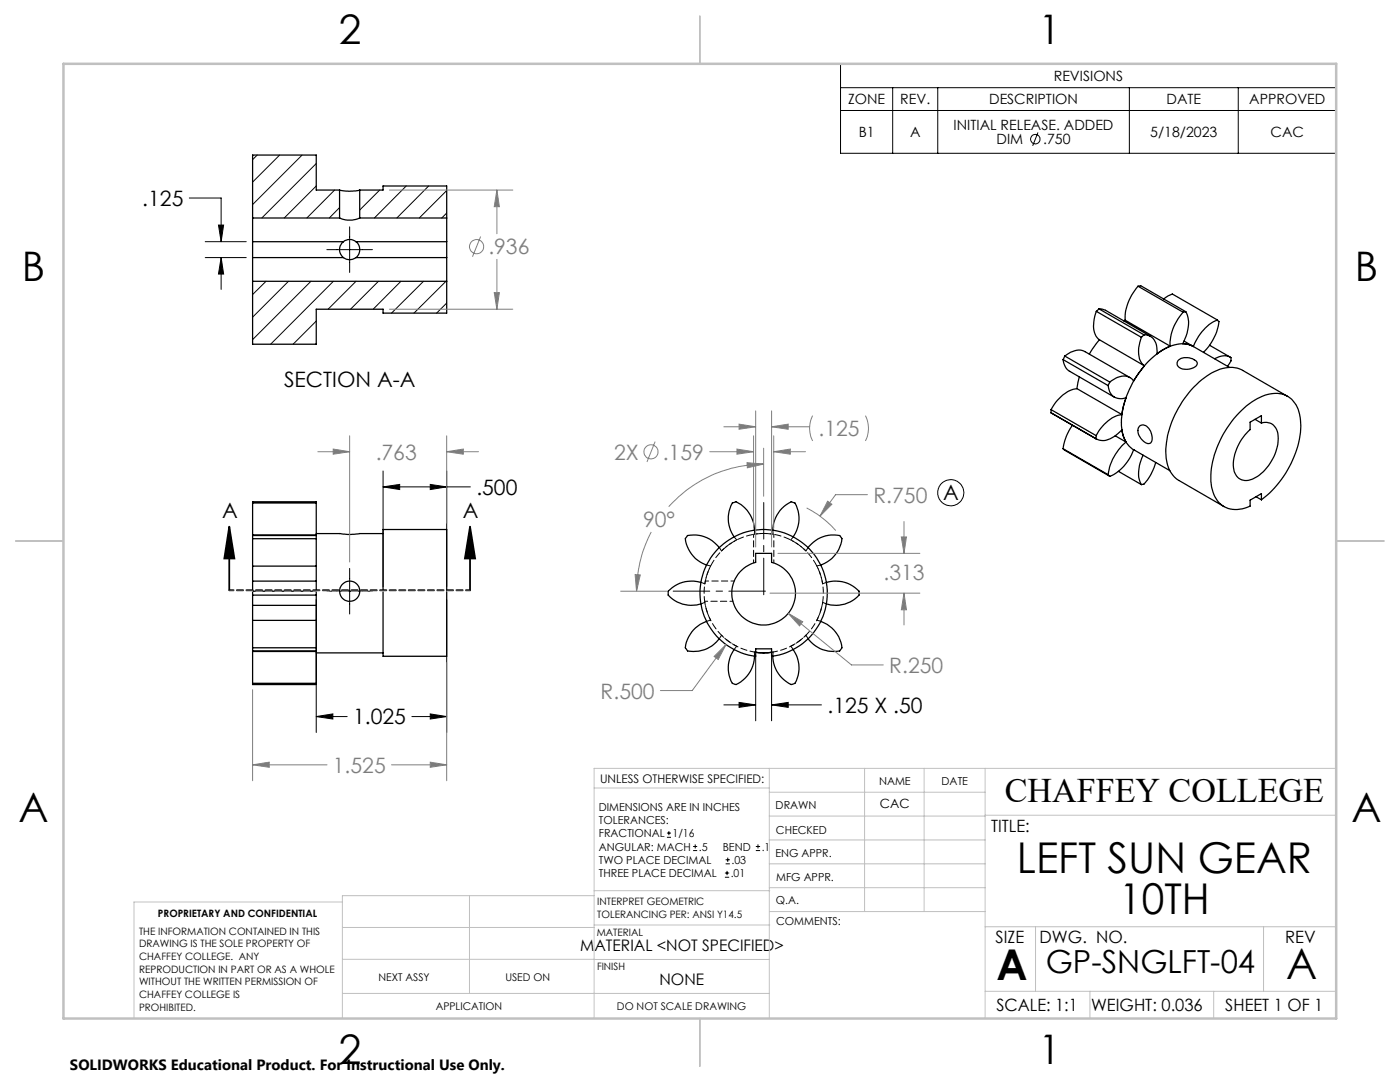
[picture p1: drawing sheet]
<svg xmlns="http://www.w3.org/2000/svg" width="279mm" height="216mm" viewBox="0 0 279 216" stroke-linecap="round" stroke-linejoin="round" font-family="sans-serif">
<g fill="none" stroke="#000" stroke-width=".25">
<path d="M67.8 37.9a8.3 8.3 0 0 0 4 0M67.8 37.9v5.6M67.8 37.9h-4.7v-7h-12.7v12.6M71.8 37.9v5.6M71.8 37.9h4.6v-.8h12.7v6.4M50.4 43.5v4.7M50.4 51.4v4.7M50.4 48.2h18.1M50.4 43.5h17.4M50.4 48.2v3.2M50.4 56.1v12.6h12.7v-7h13.3v.8h12.7v-6.4M50.4 56.1h38.7"/>
<path d="M50.4 51.4h18.1M67.8 43.5a5 5 0 0 0 4 0M68.5 48.2a2.06 2.06 0 0 1 2.5 0M68.5 51.4a2.06 2.06 0 0 0 2.5 0M68.5 48.2a2 2 0 0 0 0 3.2M71 48.2a2.06 2.06 0 0 1 0 3.2M71 48.2h18.1M71 51.4h18.1M71.8 43.5h17.3M89.1 43.5v4.7M89.1 51.4v4.7M89.1 48.2v3.2"/>
<path d="M227.1 57.1a9.8 9.8 0 0 0-2.6 6.8M227.1 57.1l.5-.1 9 5.2M227.1 57.1l9 5.2M232.2 59.7l1.8-1 9 5.2M212.2 71.8a2.94 2.94 0 0 0 1.3 2.3l8.9 5.2M212.2 71.8l9 5.1M212.5 71l-.3 .8M212.5 71a3.8 3.8 0 0 1 4-.8l9 5.2M212.5 71l9 5.2M214.9 77.5a7.4 7.4 0 0 0-5.1 4.2M214.9 77.5l9 5.2M215.4 75.2l-.5 2.3"/>
<path d="M218.8 62.1a5.3 5.3 0 0 0 .3 5.5l.3 .2M218.8 62.1l9 5.2M219.3 61.6l-.5 .5M219.3 61.6l1.3 .3 9 5.2M219.3 61.6l9 5.2M219.4 67.8l-2 2.8M219.4 67.8l9 5.2M221.2 76.9a2.53 2.53 0 0 0 3.5 2.5l-.5 1.7-.3 1.6M221.5 76.2l-.3 .7M224.5 63.9l9 5.2M224.5 63.9l-.2 .1M227.8 67.3a5.7 5.7 0 0 0 .1 5.2l.5 .5"/>
<path d="M228.3 66.8l-.5 .5M228.3 66.8a2.56 2.56 0 0 1 2.6 2.9v.9l1-.7 1.6-.8M228.4 73l-2.2 3a2.71 2.71 0 0 0-3.9-.3l-.8 .5M235.1 72a2.69 2.69 0 0 1 3.8 .4 1.77 1.77 0 0 1-1.9 1.3 1.58 1.58 0 0 1-2.1-1.3zM236.1 62.3a9.4 9.4 0 0 0-2.6 6.8M236.3 68.1l1.9 1M236.6 62.2l-.5 .1M236.6 62.2a6.8 6.8 0 0 1-.6 6.4 4 4 0 0 1 2.2 .5M238.2 69.1a6.1 6.1 0 0 0-6.2 .8 18.5 18.5 0 0 0-8.2 15 5.7 5.7 0 0 0 2.5 4.8M238.2 69.1l7.2 4.2M241.4 68.9l4.2 2.4M242.4 71.6a2.98 2.98 0 0 1 3.3-.2v.6l-.7 1.1"/>
<path d="M243 63.9a9.3 9.3 0 0 0-4.8 5.2M243 63.9l.2 .2a9.4 9.4 0 0 1-3 6.2M257 79.1l-9-5.2a6.5 6.5 0 0 0-6.6 .8 19.9 19.9 0 0 0-8.7 15.5 6.2 6.2 0 0 0 2.6 5.7l9 5.2M209.8 81.7v.7M209.8 82.4l9.1 5.2M209.8 81.7l9 5.2M209.8 82.4h.1M212.2 89.5l9.3 5.5M212.2 89.5l9 5.2M214 84.8a10.2 10.2 0 0 0-1.8 4.7M218.8 86.9v.2a.58 .58 0 0 0 .5 .7 4.9 4.9 0 0 0 4.6-2l.3 1.3 .5 1.1M221.2 94.7l.3 .3"/>
<path d="M222.6 87l2.1 1.2M223.2 94.1l4.6 2.6M223.9 82.7a7.4 7.4 0 0 0-5.1 4.2M224.7 88.2a10.4 10.4 0 0 0-3.5 6.5M226.2 89.7a8.8 8.8 0 0 1-4.7 5.3M226.2 89.7h.1M226.2 89.7l.2 .2M226.3 89.7l7.2 4.2M227.5 85a1.53 1.53 0 0 1 2.1 1 1.84 1.84 0 0 1-.2 2.5 2.6 2.6 0 0 1-2.3-2.6l.1-.5zM228.1 90.8a6.5 6.5 0 0 0-.3 5.9M230.6 92.3a9 9 0 0 1-2.4 4.3l-.4 .1M247.2 82.4a10.8 10.8 0 0 1 7.8-3.9 4.9 4.9 0 0 1 4.5 4.8 18.3 18.3 0 0 1-4.7 13.5l-1.5 1.6-1.6 1.3v-1.2l-2.2 1.3v1.2a5.1 5.1 0 0 1-6.5-1.1 9.9 9.9 0 0 1-.8-8.5 20.6 20.6 0 0 1 5-9z"/>
<path d="M249.5 84.2l2.2-1.3v1.5a2.46 2.46 0 0 1 3.4 2.5 9.5 9.5 0 0 1-5.2 8.7 2.56 2.56 0 0 1-3.7-2.3 9.7 9.7 0 0 1 3.3-7.6zM250.5 83.7l1.2 .7M250.7 99.1l1 .6M50.4 118v.7M50.4 116v2M50.4 118.7v2.1M50.4 106.9v.6M50.4 107.5v5.5M50.4 106.8v.1M50.4 113v3M50.4 100.4v6.4M50.4 100.4v-.3h12.7v.3"/>
<path d="M50.4 116h12.7M50.4 106.8h12.7M50.4 118.7h12.7M50.4 118h12.7M50.4 106.9h12.7M50.4 107.5h12.7M50.4 113h12.7M50.4 100.4h12.7M63.1 118v.7M63.1 116v2M63.1 118.7v2.1M63.1 106.9v.6"/>
<path d="M63.1 107.5v5.5M63.1 106.8v.1M63.1 106.5h4.7a11.5 11.5 0 0 0 4 0h4.6M63.1 113v3M63.1 100.4v6.4M76.4 105.7h12.7v25.3h-12.7zM139.9 116.2a6.1 6.1 0 0 0-6.6 1.9v.6a6.1 6.1 0 0 0 6.6 1.8M143.2 109.6a12.7 12.7 0 0 1 20.5 3 12.7 12.7 0 0 1-9.7 18.4v-1.5h-3.2v1.5a12.7 12.7 0 0 1-10.4-8.4 12.7 12.7 0 0 1 2.8-13zM143.5 109.3a6.2 6.2 0 0 0-6.3-2.4l-.3 .4a4.7 4.7 0 0 0 1.5 3.7l1.3 1.1 1.3 .6M150.6 105.8a6.2 6.2 0 0 0-3.8-5.6l-.6 .1a6.1 6.1 0 0 0 .3 6.8M150.8 110.4h3.2v1.8a6.3 6.3 0 0 1 3.6 9.8 6.3 6.3 0 0 1-10.4 0 6.3 6.3 0 0 1 3.6-9.8zM154.2 105.8a6.2 6.2 0 0 1 3.8-5.6l.6 .1a6.1 6.1 0 0 1-.3 6.8"/>
<path d="M161.3 109.3a6.2 6.2 0 0 1 6.3-2.4l.3 .4a4.7 4.7 0 0 1-1.5 3.7l-1.3 1.1-1.3 .6M164.9 116.2a6.1 6.1 0 0 1 6.5 1.9v.6a6.1 6.1 0 0 1-6.5 1.8M50.4 123.8v5.5M50.4 129.3v.6M50.4 129.9v.1M50.4 120.8v3M50.4 130v6.3M50.4 136.3v.3h12.7v-.3M50.4 120.8h12.7M50.4 130h12.7M50.4 123.8h12.7M50.4 129.3h12.7"/>
<path d="M50.4 129.9h12.7M50.4 136.3h12.7M63.1 123.8v5.5M63.1 129.3v.6M63.1 129.9v.1M63.1 120.8v3M63.1 130v6.3M63.1 130.3h13.3M141 124a6.2 6.2 0 0 0-4.2 5.3l.4 .5a6.1 6.1 0 0 0 6.3-2.3M146.5 129.6a6.1 6.1 0 0 0-.3 6.8l.5 .2a4.9 4.9 0 0 0 3.1-2.7l.6-1.5 .2-1.5M150.8 130.2l1.6 .1 1.6-.1M158.3 129.6a6.1 6.1 0 0 1 .3 6.8l-.5 .2a4.9 4.9 0 0 1-2.7-2.2l-.8-1.5-.4-2"/>
<path d="M163.8 124a6.2 6.2 0 0 1 4.2 5.3l-.4 .5a6.1 6.1 0 0 1-6.3-2.3"/>
<circle cx="69.8" cy="118" r="2.02"/>
</g>
<path d="M154 130.1a11.9 11.9 0 0 0 8.4-18.2 11.9 11.9 0 0 0-20 0 11.9 11.9 0 0 0 8.4 18.2" fill="none" stroke="#000" stroke-width=".2" stroke-dasharray="1.3 .6" stroke-dashoffset=".1"/>
<g fill="none" stroke="#000" stroke-width=".2" stroke-dasharray="1.3 .6" stroke-dashoffset=".4">
<path d="M139.9 116.2l.8 .3M141.8 112.9l-.8-.2M143.5 109.3l.5 .6M147 107.7l-.5-.6M150.6 105.8l-.1 .8M154.3 106.6v-.8M158.3 107.1l-.5 .6M160.8 109.9l.5-.6M163.8 112.7l-.8 .2M164.2 116.5l.7-.3M140.7 120.2l-.8 .3M141 124l.8-.2"/>
<path d="M144 126.8l-.5 .6M146.5 129.6l.5-.6M150.5 130.1l.1 .8M154.3 130.9v-.8M157.8 129l.5 .6M161.3 127.4l-.5-.6M163 123.8l.8 .2M164.9 120.5l-.7-.3"/>
</g>
<path d="M140.6 120h5.7M140.7 116.5l.4-1.8 .7-1.8M144 109.9l1.4-1.2 1.6-1M150.5 106.6l1.9-.2 1.9 .2M157.8 107.7l1.6 1 1.4 1.2M163 112.9l.7 1.8 .5 1.8M141.8 123.8l-.7-1.8-.4-1.8M147 129l-1.6-1-1.4-1.2M160.8 126.8l-1.4 1.2-1.6 1M164.2 120.2l-.5 1.8-.7 1.8" fill="none" stroke="#000" stroke-width=".2" stroke-dasharray="1.3 .6" stroke-dashoffset=".7"/>
<path d="M150.8 130.1h-.3M154.3 130.1h-.3" fill="none" stroke="#000" stroke-width=".2" stroke-dasharray="1.3 .6"/>
<path d="M146.5 115.9h-5.7M150.4 106.6v5.7M154.4 112.3v-5.7" fill="none" stroke="#000" stroke-width=".2" stroke-dasharray="1.3 .6" stroke-dashoffset=".6"/>
<g fill="none" stroke="#000" stroke-width=".2">
<path d="M167.7 12.7h99v17.9h-99zM167.7 17.5h99M178.2 17.5v13.1M187.1 17.5v13.1M225.4 17.5v13.1M247.1 17.5v13.1M37.8 39.5h6.3v8.7M51.3 30.9l-.9 1M55.8 30.9l-5.4 5.4M60.3 30.9l-9.9 9.9M63.1 32.6l-10.9 10.9M63.1 37.1l-6.4 6.4"/>
<path d="M66.8 37.9l-5.6 5.6M75.8 37.9l-4 4M76.6 37.1l-.2 .2M81.1 37.1l-6.4 6.4M85.5 37.1l-6.3 6.4M89.1 38l-5.4 5.5M167.7 22h99M207.2 26.4l-1.1 2.7M41 51.4h8.1M41 48.2h8.1M43.6 44.9h1l-.5 3.3zM44.1 51.4l.5 3.3h-1z"/>
<path d="M44.1 51.4v6.3M53.1 56.1l-2.7 2.7M57.6 56.1l-7.2 7.2M62.1 56.1l-11.7 11.7M65.2 49.8h9.1M66.5 56.1l-12.5 12.6M67.8 41.4l-2.1 2.1M69.8 45.3v9.1M71 56.1l-5.5 5.6M75.5 56.1l-5.5 5.6M80 56.1l-5.5 5.6M84.5 56.1l-6.4 6.4"/>
<path d="M89 56.1l-6.4 6.4M89.1 42.5l-.9 1M63.1 64.1l-4.6 4.6M63.1 68.5l-.1 .2M89.1 60.5l-2 2M76.4 97.2l3.4-.5v1zM76.4 94v23.1M76.4 97.2h17.5M85.9 96.7l3.2 .5-3.2 .5zM89.1 94v23.1M63.1 119.6v26.6M65.2 118h9.1"/>
<path d="M69.8 113.4v9.1M89.1 119.6v26.6M150.8 130.7v13.1M154 130.7v13.1M63.1 143l3.3-.5v1zM63.1 143h6.2M82.2 143h6.9M85.9 142.5l3.2 .5-3.2 .5zM144.5 140.7h6.3M147.5 140.2l3.3 .5-3.3 .4zM154 140.7l3.3-.5v.9zM154 140.7h9.9"/>
<path d="M133.1 167.1h.8M133.1 166.2h.8M133.5 165.8v.9M138.3 169.7h.8M138.3 168.9h.8M138.7 168.5v.8M144.7 175h.8M144.7 174.2h.8M144.8 172.4h.9M144.8 171.6h.9M145.1 173.8v.8M145.2 171.1v.9"/>
<path d="M150.8 169.7h.9M150.8 168.9h.9M151.3 168.5v.8"/>
<circle cx="206.6" cy="27.8" r=".95"/>
<circle cx="189.7" cy="98.3" r="2.6"/>
</g>
<g fill="none" stroke="#808080" stroke-width=".2">
<path d="M77.7 37.9h24.6M99.2 37.9l.5 3.3h-1.1zM99.2 37.9v8.7M95.9 47.2l-1.6 4M98.6 58.4h1.1l-.5 3.3zM99.2 51.8v9.9M77.7 61.7h24.6M63.4 90.1h6.4M66.5 89.6l3.3 .5-3.3 .5zM69.8 87v25.1M89.1 90.1l3.4-.5v1zM89.1 87v17.4"/>
<path d="M89.1 90.1h6.4M130.7 88.1l-1.6 4.1M141.6 90.1h8.8M144.5 85.2h6.3M147.1 89.6l3.3 .5-3.3 .5zM147.5 84.6l3.3 .6-3.3 .5zM149.1 92.3l3.3 .3-3.2 .7zM150.4 87v18.4M150.8 82v27.1M152.4 92.6a25.4 25.4 0 0 0-18.9 8.5M152.4 89.4v9.6M154 85.2l3.3-.6v1.1z"/>
<path d="M154 82v27.1M154 85.2h7.6M154.4 90.1l3.3-.5v1zM154.4 90.1h6.4M154.4 87v18.4M162.2 82.9a5.6 5.6 0 0 0 0 5.1M172.7 82.9a5.6 5.6 0 0 1 0 5.1M173.1 98.7h-6.3l-3.1 4.3M123.9 118h9.2M126.8 114.7h1l-.8 3.3zM130 106.2a25.9 25.9 0 0 0-3 11.8M153.7 118.4h29.9"/>
<path d="M155.3 110.4h28.3M161 101.4a20 20 0 0 1 5.8 4.5M165.2 100l.8 .6-2.3 2.4zM179.9 107.1h1l-.5 3.3zM180.4 118.4l.5 3.3h-1zM180.4 104.1v6.3M180.4 118.4v6.3M50.4 137.6v18.2M89.1 132.2v23.6M144.9 128.6l-1.6 3-.8-.6zM144.9 128.6l-6.8 9.2h-6.3M157.3 122.4l2.9 1.7-.6 .8z"/>
<path d="M157.3 122.4l12.6 10.3h6.4M50.4 152.6l3.3-.5v1zM50.4 152.6h14.9M78.1 152.6h11M85.9 152.1l3.2 .5-3.2 .5z"/>
<circle cx="95.1" cy="49.2" r="1.41"/>
<circle cx="129.9" cy="90.2" r="1.42"/>
</g>
<path d="M45.8 105.1l1 6.3h-2zM45.8 105.1v12.7M93.8 105.1l1 6.3h-2zM93.8 105.1v12.7" fill="none" stroke="#000" stroke-width=".35"/>
<path d="M134.3 118h18.5M152.4 100.3v18.4" fill="none" stroke="#000" stroke-width=".2" stroke-dasharray="15.2 1.3 1.3 1.3" stroke-dashoffset="7.9"/>
<path d="M93.8 117.8h-48" fill="none" stroke="#000" stroke-width=".35" stroke-dasharray="1.3 .6" stroke-dashoffset=".4"/>
<g fill="none" stroke="#c0c0c0" stroke-width=".2">
<path d="M118.6 157.2h34.9M153.5 153.3v49.9M153.5 158.1h43.1M172.5 153.3v28.6M184.4 153.3v28.6M196.6 153.3v49.9M266.7 153.3h-148.1v49.9M68.3 180h-41.6v23.2M93.7 178.7v19.5M118.6 178.7h-50.3v24.5M118.6 177.7h35M153.5 167.6h43.1"/>
<path d="M153.5 162.8h43.1M153.5 172.4h43.1M153.5 177.1h43.1M196.6 162.7h70.1M68.3 198.2h85.2M68.3 191.4l85.2 .1M68.3 185.1h50.3M118.6 184.6h35M153.6 181.9h43M196.6 197.8h70.1M196.6 184.9h70.1M206.7 184.9v12.9"/>
<path d="M217.5 197.8v5.4M242.2 197.8v5.4M252.2 184.9v12.9"/>
</g>
<path d="M93.8 118h-48" fill="none" stroke="#c0c0c0" stroke-width=".2" stroke-dasharray="1.3 .6" stroke-dashoffset=".4"/>
<path d="M139.7 3.2v9.5M3.1 107.9h9.6M266.7 107.9h9.5M139.7 203.2v9.6" fill="none" stroke="#c0c0c0" stroke-width=".25"/>
<path d="M12.7 12.7h254v190.5h-254z" fill="none" stroke="#c0c0c0" stroke-width=".5"/>
<g fill="#000">
<path d="M93.8 105.1l1 6.3h-2zM45.8 105.1l1 6.3h-2z"/>
<path d="M63.1 143l3.3-.5v1zM85.9 142.5l3.2 .5-3.2 .5zM85.9 96.7l3.2 .5-3.2 .5zM76.4 97.2l3.4-.5v1zM147.5 140.2l3.3 .5-3.3 .4zM154 140.7l3.3-.5v.9zM44.1 51.4l.5 3.3h-1zM43.6 44.9h1l-.5 3.3z"/>
</g>
<path d="M85.9 152.1l3.2 .5-3.2 .5zM50.4 152.6l3.3-.5v1zM89.1 90.1l3.4-.5v1zM66.5 89.6l3.3 .5-3.3 .5zM157.3 122.4l2.3 2.5 .6-.8zM154 85.2l3.3-.6v1.1zM147.5 84.6l3.3 .6-3.3 .5zM180.4 118.4l.5 3.3h-1zM179.9 107.1h1l-.5 3.3zM144.9 128.6l-2.4 2.4 .8 .6zM149.1 92.3l3.3 .3-3.2 .7zM126.8 114.7h1l-.8 3.3zM147.1 89.6l3.3 .5-3.3 .5zM154.4 90.1l3.3-.5v1zM165.2 100l-1.5 3 2.3-2.4zM99.2 37.9l.5 3.3h-1.1zM98.6 58.4h1.1l-.5 3.3z" fill="#808080"/>
<g font-size="8.5">
<text x="202.9" y="174.2">LEFT SUN GEAR</text>
<text x="223.3" y="182.3">10TH</text>
<text x="198.9" y="195.5">A</text>
<text x="256.7" y="195.4">A</text>
</g>
<g font-size="8.1">
<text x="67.6" y="8.9">2</text>
<text x="207.3" y="8.9">1</text>
<text x="4.4" y="56.2">B</text>
<text x="270.4" y="56.2">B</text>
<text x="3.7" y="164.1">A</text>
<text x="269.7" y="164.1">A</text>
<text x="67.6" y="212.4">2</text>
<text x="207.3" y="212.4">1</text>
</g>
<text font-size="6.9" x="200.5" y="160.1">CHAFFEY COLLEGE</text>
<text font-size="6.3" x="208.7" y="194.1">GP-SNGLFT-04</text>
<g font-size="4.2">
<text x="28.4" y="41.1">.125</text>
<text x="56.7" y="77.3">SECTION A-A</text>
<text x="95.1" y="98.8">.500</text>
<text x="188.2" y="99.8">A</text>
<text x="44.3" y="103.3">A</text>
<text x="92.3" y="103.3">A</text>
<text x="165.1" y="142.2">.125 X .50</text>
<text x="70.5" y="144.6">1.025</text>
</g>
<g font-size="4.2" fill="#808080">
<text x="97.5" y="50.8">.936</text>
<text x="163.4" y="87.1">.125</text>
<text x="75" y="91.7">.763</text>
<text x="122.6" y="91.7">2X</text>
<text x="132.3" y="91.7">.159</text>
<text x="174.3" y="100.3">R.750</text>
<text x="128.3" y="105.2">90°</text>
<text x="176.3" y="115.7">.313</text>
<text x="177.5" y="134.3">R.250</text>
<text x="119.9" y="139.4">R.500</text>
<text x="66.4" y="154.2">1.525</text>
</g>
<g font-size="3.4">
<text x="197.8" y="166">TITLE:</text>
<text x="198.7" y="188.1">SIZE</text>
<text x="207.5" y="188.1">DWG. NO.</text>
<text x="256.5" y="188.2">REV</text>
<text x="198.8" y="201.7">SCALE: 1:1</text>
<text x="217.7" y="201.8">WEIGHT: 0.036</text>
<text x="244.5" y="201.7">SHEET 1 OF 1</text>
</g>
<g font-size="3.2">
<text x="115.8" y="189.8">MATERIAL &lt;NOT SPECIFIED&gt;</text>
<text x="131.6" y="196.6">NONE</text>
</g>
<text font-size="3" x="14" y="213.5">SOLIDWORKS Educational Product. For Instructional Use Only.</text>
<g font-size="2.8">
<text x="210.3" y="16.2">REVISIONS</text>
<text x="169.3" y="20.8">ZONE</text>
<text x="179.7" y="20.8">REV.</text>
<text x="197.4" y="20.8">DESCRIPTION</text>
<text x="232.8" y="20.8">DATE</text>
<text x="249.3" y="20.8">APPROVED</text>
<text x="171.4" y="27.4">B1</text>
<text x="181.6" y="27.4">A</text>
<text x="190.3" y="26">INITIAL RELEASE. ADDED</text>
<text x="198.9" y="28.8">DIM</text>
<text x="208.2" y="28.8">.750</text>
<text x="229.5" y="27.4">5/18/2023</text>
<text x="253.6" y="27.4">CAC</text>
</g>
<text font-size="2.5" x="175.6" y="161.3">CAC</text>
<text font-size="2.4" x="119.8" y="156.2">UNLESS OTHERWISE SPECIFIED:</text>
<g font-size="2.2">
<text x="119.5" y="161.8">DIMENSIONS ARE IN INCHES</text>
<text x="154.8" y="161.4">DRAWN</text>
<text x="175.4" y="156.6">NAME</text>
<text x="187.9" y="156.7">DATE</text>
<text x="119.5" y="164.4">TOLERANCES:</text>
<text x="119.5" y="167.1">FRACTIONAL</text>
<text x="134.2" y="167.1">1/16</text>
<text x="154.9" y="166.3">CHECKED</text>
<text x="119.5" y="172.4">TWO PLACE DECIMAL</text>
<text x="119.5" y="169.7">ANGULAR: MACH</text>
<text x="139.5" y="169.7">.5</text>
<text x="144.2" y="169.7">BEND</text>
<text x="146" y="172.4">.03</text>
<text x="152" y="169.7">.1</text>
<text x="154.8" y="171">ENG APPR.</text>
<text x="119.5" y="175">THREE PLACE DECIMAL</text>
<text x="145.8" y="175">.01</text>
<text x="154.9" y="175.7">MFG APPR.</text>
<text x="154.9" y="180.4">Q.A.</text>
<text x="154.9" y="184.6">COMMENTS:</text>
</g>
<g font-size="2.1">
<text x="75.5" y="195.7">NEXT ASSY</text>
<text x="100.9" y="195.7">USED ON</text>
<text x="86.9" y="201.5">APPLICATION</text>
<text x="123.1" y="201.6">DO NOT SCALE DRAWING</text>
</g>
<g font-size="2">
<text x="31.5" y="182.9">PROPRIETARY AND CONFIDENTIAL</text>
<text x="119.2" y="180.6">INTERPRET GEOMETRIC</text>
<text x="119.2" y="183.1">TOLERANCING PER: ANSI Y14.5</text>
<text x="27.8" y="186.5">THE INFORMATION CONTAINED IN THIS</text>
<text x="27.8" y="189">DRAWING IS THE SOLE PROPERTY OF</text>
<text x="27.8" y="191.6">CHAFFEY COLLEGE. ANY</text>
<text x="119.1" y="186.7">MATERIAL</text>
<text x="27.8" y="194.1">REPRODUCTION IN PART OR AS A WHOLE</text>
<text x="27.8" y="196.6">WITHOUT THE WRITTEN PERMISSION OF</text>
<text x="119.1" y="193.5">FINISH</text>
<text x="27.8" y="199.1">CHAFFEY COLLEGE IS</text>
<text x="27.8" y="201.7">PROHIBITED.</text>
</g>
</svg>
